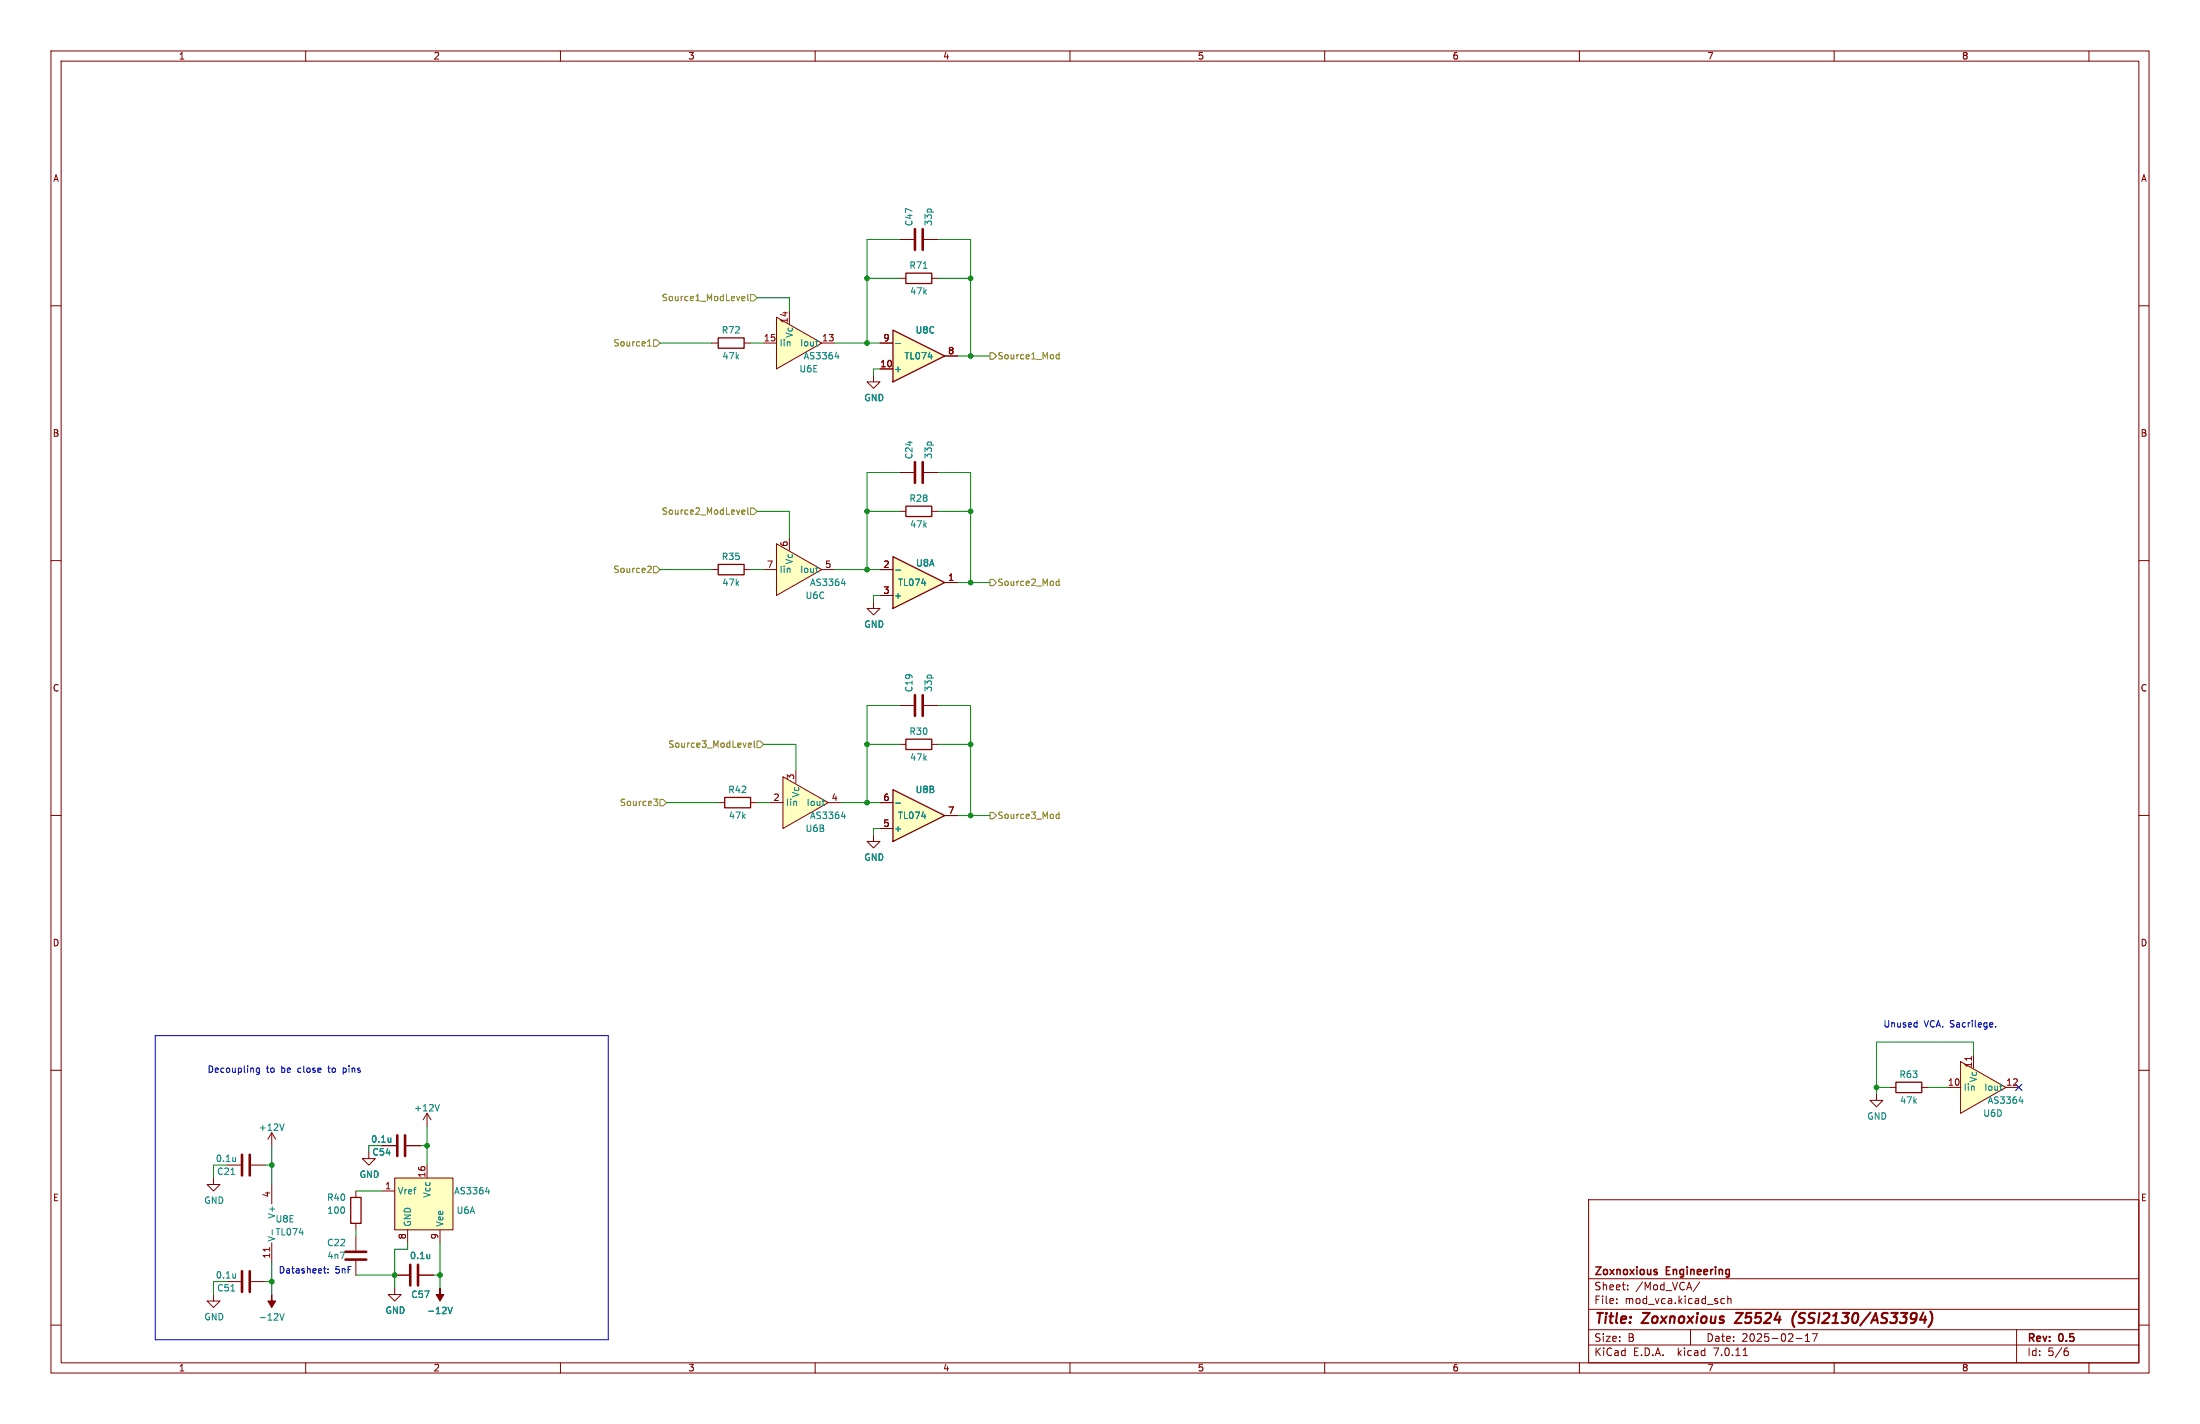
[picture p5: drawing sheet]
<svg xmlns="http://www.w3.org/2000/svg" width="432mm" height="279mm" viewBox="0 0 432 279" stroke-linecap="round" stroke-linejoin="round" font-family="sans-serif">
<g fill="none" stroke="#840000" stroke-width=".2">
<path d="M10 10h411.8v259.4h-411.8zM12 12h407.8v255.4h-407.8zM60 10v2M110 10v2M160 10v2M210 10v2M260 10v2M310 10v2M360 10v2M410 10v2M10 60h2M419.8 60h2"/>
<path d="M10 110h2M419.8 110h2M10 160h2M419.8 160h2M10 210h2M419.8 210h2M53.3 222.3l-.7 1.2M53.3 222.3v2.5M53.3 222.3l.8 1.2M311.8 235.4h108v32h-108zM10 260h2M311.8 256.9h108"/>
<path d="M311.8 250.9h108M317.3 255.6v.2M317.3 254.9v.1M319.5 252.9v.2M319.5 252.2v.1M333.6 251.5l-1.3 1.9M337.8 255.5l.2 .3 .5-.1M338.5 254.9l-.5-.1-.2 .3M339.1 254.9l.2-.1 .4 .1 .1 .9M339.1 254.3v1.5M419.8 260h2M60 267.4v2"/>
<path d="M110 267.4v2M160 267.4v2M210 267.4v2M260 267.4v2M310 267.4v2M311.8 263.9h108M311.8 260.9h108M331.8 260.9v3M342.1 266h.9M352.5 262.6h1.2M354.3 263.2h.9M354.3 262.1l.5-.4v1.5"/>
<path d="M356.7 261.7l-.7 1.5M360 267.4v2M395.8 260.9v6.5M405.4 265.1h.3l.3 .2-.1 .5-.5 .2M405.8 264.5l-.4 .1M410 267.4v2"/>
</g>
<path d="M342.1 257.6l-1.6 2h1.3M352.6 257.3a2.35 2.35 0 0 0-.4 3.1M376.8 258.9h1.3M377.9 258.3l-.2 1.3M378.9 257.3a2.32 2.32 0 0 1-.4 3.1" fill="none" stroke="#840000" stroke-width=".4"/>
<path d="M325.1 249.6l.2 .2-.2 .3M325.1 249.1h.1" fill="none" stroke="#840000" stroke-width=".3"/>
<path d="M55.8 220.5l-.5 1.3" fill="none" stroke="#008484" stroke-width=".2"/>
<path d="M175.3 154.9l10.1 5.1-10.1 5.1z" fill="#ffffc2"/>
<path d="M175.3 154.9l10.1 5.1-10.1 5.1z" fill="none" stroke="#840000" stroke-width=".25"/>
<path d="M172.7 157.5h2.6M172.7 162.6h2.6M185.4 160h2.6M83.8 218.4l-.7 1.3M83.8 218.4v2.6M83.8 218.4l.8 1.3M74.9 224.8h2.8M79.8 224.8h2.7" fill="none" stroke="#840000" stroke-width=".2"/>
<path d="M175.8 157.6h1M86.2 216.7l-.4 1.3M76.7 223.3v.8M76.7 224h.1" fill="none" stroke="#008484" stroke-width=".2"/>
<path d="M78 222.8v4M79.5 222.8v4" fill="none" stroke="#840000" stroke-width=".51"/>
<path d="M153.7 152.4l8.9 5.1-8.9 5.1z" fill="#ffffc2"/>
<g fill="none" stroke="#840000" stroke-width=".2">
<path d="M151.1 157.5h2.6M153.7 152.4l8.9 5.1-8.9 5.1zM156.2 151.1v2.6M162.6 157.5h2.5M368.3 214.6v1.3h1.3l-1.3 1.3-1.3-1.3h1.3M370.8 213.4h1.3M377.2 213.4h1.3M41.9 231.1v1.3h1.3l-1.3 1.3-1.3-1.3h1.3M44.4 228.6h2.8M49.3 228.6h2.8M53.3 232.4v3.8M69.8 233.7v1.3"/>
<path d="M41.9 254v1.3h1.3l-1.3 1.2-1.3-1.2h1.3M44.4 251.5h2.8M49.3 251.5h2.8M52.9 244.8v.7M53.3 243.8v3.9M69.8 240v1.3M69.8 242.6v2.8M69.8 247.4v2.8"/>
</g>
<path d="M161.3 157.2h.5M161.7 158.1h.1M165.8 159.8v.8M165.2 160.2h.7M45.3 230.4h.8M46.2 227.1v.8M46.2 227.8h.1M45.3 253.3h.8M46.2 249.9v.9M46.2 250.6v.1M54.9 257.8l.4 1.2 .5-1.2" fill="none" stroke="#008484" stroke-width=".2"/>
<path d="M53.3 254v1.3h.8l-.8 1.2-.7-1.2h.7z" fill="#840000" stroke="#840000" stroke-width=".2"/>
<path d="M372.1 212.3h5.1v2.1h-5.1zM68.8 235h2.1v5h-2.1z" fill="none" stroke="#840000" stroke-width=".25"/>
<path d="M47.5 226.6v4M49 226.6v4M47.5 249.4v4.1M49 249.4v4.1M67.8 247.1h4.1M67.8 245.6h4.1" fill="none" stroke="#840000" stroke-width=".51"/>
<path d="M384.8 208.3l8.9 5.1-8.9 5z" fill="#ffffc2"/>
<g fill="none" stroke="#840000" stroke-width=".2">
<path d="M176.5 92.7h2.8M181.4 92.7h2.7M176.5 100.3h1.3M182.9 100.3h1.2M382.3 213.4h2.5M384.8 208.3l8.9 5.1-8.9 5zM386.9 207.3v.7M387.3 207v2.6M393.7 213.4h2.5M72.4 226.1v1.2h1.3l-1.3 1.3-1.3-1.3h1.3M74.9 233.7h2.6M77.5 231.1h11.4v10.2h-11.4z"/>
<path d="M83.8 228.6v2.5M77.5 252.7v1.3h1.2l-1.2 1.3-1.3-1.3h1.3M77.5 250.2h2.8M80 241.3v2.5M82.3 250.2h2.8M86.4 241.3v2.5"/>
</g>
<path d="M392.5 213.1h.5M392.8 213.9h.2M396.3 216.1h.8M396.9 215.6v.9M95.3 233.8h.8M95.9 233.4v.9M84.3 246.1v.9M84.3 246.8v.1M87.9 256.5l.5 1.3 .4-1.3" fill="none" stroke="#008484" stroke-width=".2"/>
<path d="M179.6 90.7v4M181.1 90.7v4M80.5 248.2v4M82 248.2v4" fill="none" stroke="#840000" stroke-width=".51"/>
<path d="M77.5 231.1h11.4v10.2h-11.4z" fill="#ffffc2" stroke="#ffffc2" stroke-width=".2"/>
<path d="M86.4 252.7v1.3h.7l-.7 1.3-.8-1.3h.8z" fill="#840000" stroke="#840000" stroke-width=".2"/>
<path d="M177.8 99.3h5.1v2h-5.1z" fill="none" stroke="#840000" stroke-width=".25"/>
<path d="M175.3 109.2l10.1 5.1-10.1 5.1z" fill="#ffffc2"/>
<path d="M175.3 109.2l10.1 5.1-10.1 5.1zM142.2 156.5h5.1v2h-5.1z" fill="none" stroke="#840000" stroke-width=".25"/>
<path d="M171.4 118.1v1.3h1.3l-1.3 1.3-1.2-1.3h1.2M172.7 111.8h2.6M172.7 116.8h2.6M185.4 114.3h2.6M176.5 138.4h2.8M181.4 138.4h2.7M141 157.5h1.2M147.3 157.5h1.3M171.4 163.8v1.3h1.3l-1.3 1.3-1.2-1.3h1.2" fill="none" stroke="#840000" stroke-width=".2"/>
<path d="M175.8 111.9h1" fill="none" stroke="#008484" stroke-width=".2"/>
<path d="M179.6 136.4v4.1M181.1 136.4v4.1" fill="none" stroke="#840000" stroke-width=".51"/>
<path d="M175.3 64.8l10.1 5.1-10.1 5z" fill="#ffffc2"/>
<path d="M177.8 53.6h5.1v2h-5.1zM175.3 64.8l10.1 5.1-10.1 5z" fill="none" stroke="#840000" stroke-width=".25"/>
<path d="M176.5 47h2.8M176.5 54.6h1.3M181.4 47h2.7M182.9 54.6h1.2M171.4 73.7v1.2h1.3l-1.3 1.3-1.2-1.3h1.2M172.7 72.4h2.6M172.7 67.3h2.6M185.4 69.9h2.6" fill="none" stroke="#840000" stroke-width=".2"/>
<path d="M181.2 52.6h.7M175.8 67.4h1" fill="none" stroke="#008484" stroke-width=".2"/>
<path d="M179.6 45v4M181.1 45v4" fill="none" stroke="#840000" stroke-width=".51"/>
<path d="M152.4 62.2l8.9 5.1-8.9 5.1z" fill="#ffffc2"/>
<path d="M139.7 67.3h1.3M146 67.3h1.3M149.9 67.3h2.5M152.4 62.2l8.9 5.1-8.9 5.1zM154.9 61v2.5M161.3 67.3h2.5" fill="none" stroke="#840000" stroke-width=".2"/>
<path d="M160.1 67h.5M160.4 67.9h.2M163.9 70h.8M164.5 69.6v.8" fill="none" stroke="#008484" stroke-width=".2"/>
<path d="M141 66.3h5v2h-5z" fill="none" stroke="#840000" stroke-width=".25"/>
<path d="M152.4 106.7l8.9 5.1-8.9 5z" fill="#ffffc2"/>
<g fill="none" stroke="#840000" stroke-width=".2">
<path d="M172.7 72.4h2.6M172.7 67.3h2.6M185.4 69.9h2.6M139.7 111.8h1.3M146 111.8h1.3M149.9 111.8h2.5M152.4 106.7l8.9 5.1-8.9 5zM154.9 105.4v2.6M161.3 111.8h2.5M172.7 111.8h2.6M172.7 116.8h2.6M185.4 114.3h2.6"/>
<path d="M172.7 157.5h2.6M176.5 146.1h1.3M182.9 146.1h1.2M172.7 162.6h2.6M185.4 160h2.6M74.9 224.8h2.8M79.8 224.8h2.7M77.5 250.2h2.8M82.3 250.2h2.8"/>
</g>
<path d="M175.8 67.4h1M160.1 111.5h.5M160.4 112.3h.2M165.2 114.5h.7M165.8 114v.9M175.8 111.9h1M175.8 157.6h1M76.7 223.3v.8M76.7 224h.1M84.3 246.1v.9M84.3 246.8v.1M87.9 256.5l.5 1.3 .4-1.3" fill="none" stroke="#008484" stroke-width=".2"/>
<path d="M141 110.7h5v2.1h-5zM177.8 145h5.1v2.1h-5.1z" fill="none" stroke="#840000" stroke-width=".25"/>
<g fill="none" stroke="#848400" stroke-width=".2">
<path d="M145.6 58.6l.6-.1v-.3h-.4l-.2 .1 .1 .6h.5M146.8 57.7v1.1l.1 .2M147.3 57.8h.7l.6 .6-.6 .7h-.7zM127.1 67.9h.7M127.1 67l.4-.4v1.3M128.3 66.7h.6l.6 .6-.6 .6h-.6zM194.3 69.2h.6l.7 .7-.7 .6h-.6zM207.9 69.2v1.2M207.9 69.6h-.4l-.2 .2 .1 .6h.5M146.8 99.6v1.1l.1 .2M147.3 99.7h.7l.6 .6-.6 .7h-.7zM127.3 111.1h.4l.1 .3-.8 .9h.8"/>
<path d="M128.3 111.1h.6l.6 .7-.6 .6h-.6zM145.6 100.5l.6-.1v-.3h-.4l-.2 .1 .1 .6h.5M194.3 113.7h.6l.7 .6-.7 .6h-.6zM207.9 113.6v1.3M207.9 114.1l-.4-.1-.2 .3 .1 .5h.5M128.3 156.8h.8l-.4 .5 .3 .1 .1 .4-.2 .3h-.4M129.5 156.8h.7l.6 .7-.6 .6h-.7zM146.9 146.2l.6-.1-.1-.3h-.3l-.2 .2v.6h.5M148 145.4v1l.2 .2M148.6 145.4h.6l.7 .7-.7 .6h-.6zM194.3 159.4h.6l.7 .6-.7 .7h-.6zM207.9 159.3v1.3"/>
<path d="M207.9 159.8h-.4l-.2 .2 .1 .5h.5"/>
</g>
<g fill="none" stroke="#0000c2" stroke-width=".2">
<path d="M30.5 203.2h88.9v59.7h-88.9zM50.9 209.6v1l-.2 .2h-.3M50.9 209.6h-.4l-.2 .2 .1 .5h.5M67.3 209.6v1.2M67.3 210.3l.2 .1M67.5 209.6h-.2M376.1 200.7h.2M376.3 200.2v1.3M376.3 201.5h-.2M391.7 201.4v.1M63.5 248.9h.5M63.7 248.5v1.1l.3 .2"/>
<path d="M64.4 249.7v.1M64.4 249v.1"/>
</g>
<g fill="none" stroke="#008400" stroke-width=".2">
<path d="M148.6 58.4h6.3v2.6M170.2 54.6h6.3M176.5 47h-6.3v20.3M184.1 47h6.4v22.9M184.1 54.6h6.4M129.5 67.3h10.2M147.3 67.3h2.6M163.8 67.3h8.9M172.7 72.4h-1.3v1.3M188 69.9h6.3M176.5 92.7h-6.3v19.1M184.1 92.7h6.4v21.6"/>
<path d="M129.5 111.8h10.2M147.3 111.8h2.6M148.6 100.3h6.3v5.1M163.8 111.8h8.9M170.2 100.3h6.3M172.7 116.8h-1.3v1.3M184.1 100.3h6.4M188 114.3h6.3M176.5 138.4h-6.3v19.1M184.1 138.4h6.4v21.6M130.8 157.5h10.2M148.6 157.5h2.5"/>
<path d="M149.9 146.1h6.3v5M165.1 157.5h7.6M170.2 146.1h6.3M184.1 146.1h6.4M172.7 162.6h-1.3v1.2M188 160h6.3M368.3 213.4h2.5M378.5 213.4h3.8M387.3 207v-2.5h-19v10.1M41.9 228.6v2.5M52.1 228.6h1.2M53.3 224.8v7.6"/>
<path d="M69.8 233.7h5.1M72.4 224.8v1.3M82.5 224.8h1.3M83.8 221v7.6M41.9 251.5v2.5M52.1 251.5h1.2M53.3 247.7v6.3M69.8 250.2h7.7M69.8 241.3v1.3M80 243.8v1.3h-2.5v7.6M85.1 250.2h1.3M86.4 243.8v8.9"/>
</g>
<path d="M395.6 212.8l1.2 1.2M396.8 212.8l-1.2 1.2" fill="none" stroke="#000084" stroke-width=".2"/>
<g fill="#008400" stroke="#008400" stroke-width=".2">
<circle cx="170.2" cy="157.5" r=".46"/>
<circle cx="77.5" cy="250.2" r=".46"/>
<circle cx="83.8" cy="224.8" r=".46"/>
<circle cx="368.3" cy="213.4" r=".46"/>
<circle cx="190.5" cy="160" r=".46"/>
<circle cx="170.2" cy="146.1" r=".46"/>
<circle cx="190.5" cy="146.1" r=".46"/>
<circle cx="190.5" cy="114.3" r=".46"/>
<circle cx="190.5" cy="100.3" r=".46"/>
<circle cx="190.5" cy="54.6" r=".46"/>
<circle cx="190.5" cy="69.9" r=".46"/>
<circle cx="170.2" cy="54.6" r=".46"/>
<circle cx="170.2" cy="100.3" r=".46"/>
<circle cx="170.2" cy="67.3" r=".46"/>
<circle cx="170.2" cy="111.8" r=".46"/>
<circle cx="86.4" cy="250.2" r=".46"/>
<circle cx="53.3" cy="228.6" r=".46"/>
<circle cx="53.3" cy="251.5" r=".46"/>
</g>
<g font-size="2.8" fill="#840000">
<text x="312.8" y="260.3">Title:</text>
<text x="322.5" y="260.3">Zoxnoxious</text>
<text x="341.5" y="260.3">Z5524</text>
<text x="353.4" y="260.3">(SSI2130/AS3394)</text>
</g>
<g font-size="2.1" fill="#840000">
<text x="312.8" y="250.6">Zoxnoxious</text>
<text x="327.1" y="250.6">Engineering</text>
<text x="312.8" y="256.1">File:</text>
<text x="312.8" y="253.4">Sheet:</text>
<text x="318.9" y="256.1">mod_vca.kicad_sch</text>
<text x="321" y="253.4">/Mod_VCA/</text>
<text x="312.8" y="263.5">Size:</text>
<text x="319.5" y="263.5">B</text>
<text x="334.8" y="263.5">Date:</text>
<text x="341.8" y="263.5">2025-02-17</text>
<text x="397.8" y="263.7">Rev:</text>
<text x="404.2" y="263.7">0.5</text>
<text x="312.8" y="266.3">KiCad</text>
<text x="320.5" y="266.3">E.D.A.</text>
<text x="329.4" y="266.3">kicad</text>
<text x="336.6" y="266.3">7.0.11</text>
<text x="397.8" y="266.3">Id:</text>
<text x="401.9" y="266.3">5/6</text>
</g>
<g font-size="1.8" fill="#840000">
<text x="35" y="11.9">1</text>
<text x="85" y="11.9">2</text>
<text x="135" y="11.9">3</text>
<text x="185" y="11.9">4</text>
<text x="235" y="11.9">5</text>
<text x="285" y="11.9">6</text>
<text x="335" y="11.9">7</text>
<text x="385" y="11.9">8</text>
<text x="10.3" y="35.9">A</text>
<text x="420.1" y="35.9">A</text>
<text x="154.7" y="63.5" transform="rotate(-90 154.7 63.5)">14</text>
<text x="149.8" y="67.1">15</text>
<text x="161.2" y="67.1">13</text>
<text x="173.3" y="67.1">9</text>
<text x="186" y="69.6">8</text>
<text x="172.7" y="72.1">10</text>
<text x="10.3" y="85.9">B</text>
<text x="420.1" y="85.9">B</text>
<text x="154.7" y="107.4" transform="rotate(-90 154.7 107.4)">6</text>
<text x="150.4" y="111.5">7</text>
<text x="161.9" y="111.5">5</text>
<text x="173.3" y="111.5">2</text>
<text x="173.3" y="116.6">3</text>
<text x="186" y="114">1</text>
<text x="10.3" y="135.9">C</text>
<text x="420.1" y="135.9">C</text>
<text x="156" y="153.1" transform="rotate(-90 156 153.1)">3</text>
<text x="151.7" y="157.2">2</text>
<text x="163.1" y="157.2">4</text>
<text x="173.3" y="157.2">6</text>
<text x="186" y="159.8">7</text>
<text x="173.3" y="162.3">5</text>
<text x="10.3" y="185.9">D</text>
<text x="420.1" y="185.9">D</text>
<text x="387.1" y="209.6" transform="rotate(-90 387.1 209.6)">11</text>
<text x="382.2" y="213.1">10</text>
<text x="393.7" y="213.1">12</text>
<text x="75.5" y="233.4">1</text>
<text x="83.6" y="231.2" transform="rotate(-90 83.6 231.2)">16</text>
<text x="10.3" y="235.9">E</text>
<text x="53.1" y="235" transform="rotate(-90 53.1 235)">4</text>
<text x="420.1" y="235.9">E</text>
<text x="79.8" y="243.3" transform="rotate(-90 79.8 243.3)">8</text>
<text x="86.1" y="243.3" transform="rotate(-90 86.1 243.3)">9</text>
<text x="53.1" y="247.1" transform="rotate(-90 53.1 247.1)">11</text>
<text x="35" y="269.3">1</text>
<text x="85" y="269.3">2</text>
<text x="135" y="269.3">3</text>
<text x="185" y="269.3">4</text>
<text x="235" y="269.3">5</text>
<text x="285" y="269.3">6</text>
<text x="335" y="269.3">7</text>
<text x="385" y="269.3">8</text>
</g>
<g font-size="1.8" fill="#008484">
<text x="179.3" y="44.5" transform="rotate(-90 179.3 44.5)">C47</text>
<text x="183.1" y="44.4" transform="rotate(-90 183.1 44.4)">33p</text>
<text x="178.4" y="52.9">R71</text>
<text x="178.5" y="58">47k</text>
<text x="141.6" y="65.6">R72</text>
<text x="179.6" y="65.6">U8C</text>
<text x="141.7" y="70.7">47k</text>
<text x="152.9" y="68.2">Iin</text>
<text x="155.8" y="66.4" transform="rotate(-90 155.8 66.4)">Vc</text>
<text x="157" y="68.2">Iout</text>
<text x="157.6" y="70.7">AS3364</text>
<text x="177.4" y="70.7">TL074</text>
<text x="156.8" y="73.3">U6E</text>
<text x="175.4" y="73.3">+</text>
<text x="169.5" y="78.9">GND</text>
<text x="179.3" y="90.2" transform="rotate(-90 179.3 90.2)">C24</text>
<text x="183.1" y="90.2" transform="rotate(-90 183.1 90.2)">33p</text>
<text x="178.4" y="98.7">R28</text>
<text x="178.5" y="103.7">47k</text>
<text x="141.6" y="110.1">R35</text>
<text x="152.9" y="112.6">Iin</text>
<text x="155.8" y="110.8" transform="rotate(-90 155.8 110.8)">Vc</text>
<text x="157" y="112.6">Iout</text>
<text x="179.7" y="111.4">U8A</text>
<text x="141.7" y="115.2">47k</text>
<text x="158" y="117.7">U6C</text>
<text x="158.9" y="115.2">AS3364</text>
<text x="175.4" y="117.7">+</text>
<text x="176.2" y="115.2">TL074</text>
<text x="169.5" y="123.4">GND</text>
<text x="179.3" y="135.9" transform="rotate(-90 179.3 135.9)">C19</text>
<text x="183.1" y="135.9" transform="rotate(-90 183.1 135.9)">33p</text>
<text x="178.4" y="144.4">R30</text>
<text x="178.5" y="149.5">47k</text>
<text x="142.8" y="155.8">R42</text>
<text x="179.6" y="155.8">U8B</text>
<text x="143" y="160.9">47k</text>
<text x="154.2" y="158.3">Iin</text>
<text x="157.1" y="156.6" transform="rotate(-90 157.1 156.6)">Vc</text>
<text x="158.2" y="158.3">Iout</text>
<text x="158.9" y="160.9">AS3364</text>
<text x="176.2" y="160.9">TL074</text>
<text x="158" y="163.4">U6B</text>
<text x="175.4" y="163.4">+</text>
<text x="169.5" y="169.1">GND</text>
<text x="372.7" y="211.7">R63</text>
<text x="385.3" y="214.2">Iin</text>
<text x="388.2" y="212.4" transform="rotate(-90 388.2 212.4)">Vc</text>
<text x="389.4" y="214.2">Iout</text>
<text x="81.2" y="218.3">+12V</text>
<text x="366.4" y="219.9">GND</text>
<text x="372.8" y="216.8">47k</text>
<text x="389.2" y="219.3">U6D</text>
<text x="390" y="216.8">AS3364</text>
<text x="50.7" y="222.1">+12V</text>
<text x="72.7" y="224.4">0.1u</text>
<text x="73" y="226.9">C54</text>
<text x="42.5" y="230.7">C21</text>
<text x="70.5" y="231.3">GND</text>
<text x="40" y="236.4">GND</text>
<text x="54.2" y="239.2" transform="rotate(-90 54.2 239.2)">V+</text>
<text x="64.1" y="235.8">R40</text>
<text x="64.1" y="238.4">100</text>
<text x="78" y="234.5">Vref</text>
<text x="84.7" y="235.1" transform="rotate(-90 84.7 235.1)">Vcc</text>
<text x="89" y="234.5">AS3364</text>
<text x="89.5" y="238.4">U6A</text>
<text x="54" y="240.1">U8E</text>
<text x="54" y="242.6">TL074</text>
<text x="54.2" y="243.7" transform="rotate(-90 54.2 243.7)">V-</text>
<text x="64.1" y="244.7">C22</text>
<text x="80.9" y="240.8" transform="rotate(-90 80.9 240.8)">GND</text>
<text x="87.2" y="240.8" transform="rotate(-90 87.2 240.8)">Vee</text>
<text x="64.2" y="247.2">4n7</text>
<text x="80.4" y="247.2">0.1u</text>
<text x="42.5" y="253.6">C51</text>
<text x="75.6" y="258">GND</text>
<text x="80.6" y="254.9">C57</text>
<text x="40" y="259.3">GND</text>
<text x="50.7" y="259.3">-12V</text>
<text x="83.7" y="258">-12V</text>
</g>
<g font-size="1.8" fill="#848400">
<text x="129.8" y="59.3">Source1_ModLevel</text>
<text x="120.3" y="68.2">Source1</text>
<text x="195.7" y="70.7">Source1_Mod</text>
<text x="129.8" y="101.2">Source2_ModLevel</text>
<text x="120.3" y="112.6">Source2</text>
<text x="195.7" y="115.2">Source2_Mod</text>
<text x="131" y="146.9">Source3_ModLevel</text>
<text x="121.6" y="158.3">Source3</text>
<text x="195.7" y="160.9">Source3_Mod</text>
</g>
<g font-size="1.8" fill="#0000c2">
<text x="369.6" y="201.7">Unused</text>
<text x="377.6" y="201.7">VCA. Sacrilege.</text>
<text x="40.6" y="210.6">Decoupling</text>
<text x="52.3" y="210.6">to</text>
<text x="55.3" y="210.6">be</text>
<text x="58.7" y="210.6">close</text>
<text x="64.9" y="210.6">to</text>
<text x="68" y="210.6">pins</text>
<text x="54.6" y="249.9">Datasheet:</text>
<text x="65.8" y="249.9">5nF</text>
</g>
<g font-size="1.8" fill="#008400">
<text x="42.3" y="228.2">0.1u</text>
<text x="42.3" y="251.1">0.1u</text>
</g>
</svg>
